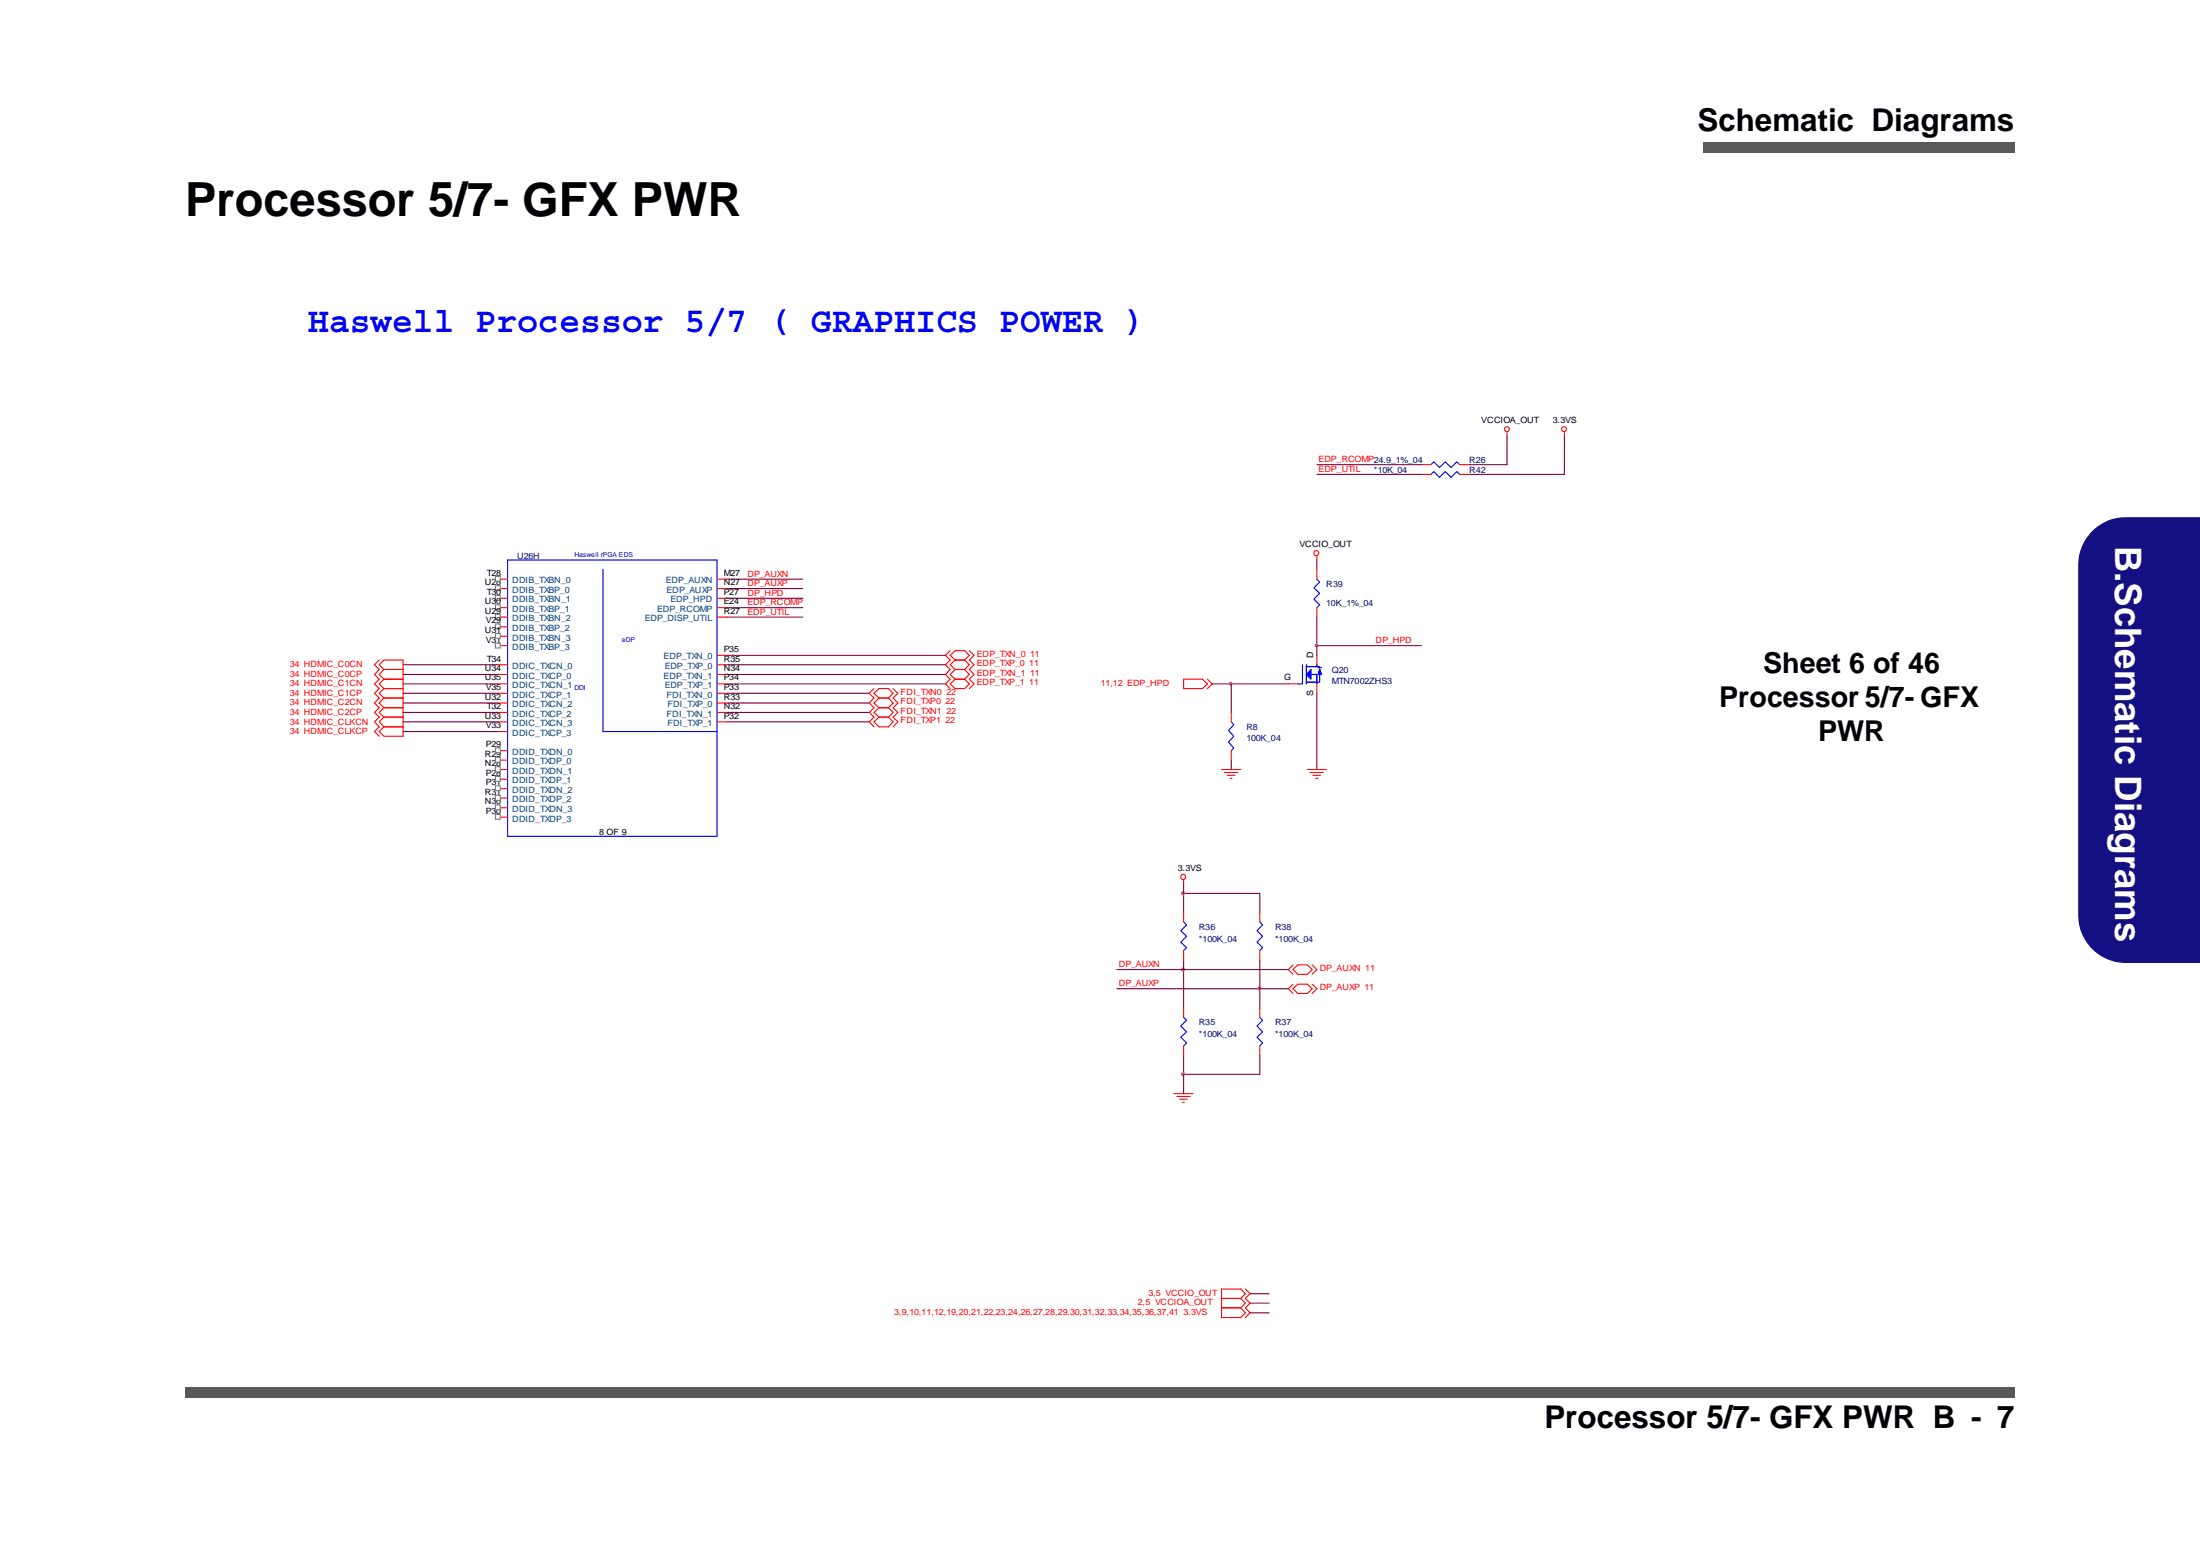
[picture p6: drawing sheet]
<svg xmlns="http://www.w3.org/2000/svg" width="297mm" height="210mm" viewBox="0 0 297 210" stroke-linecap="round" stroke-linejoin="round" font-family="sans-serif">
<g fill="#595959">
<path d="M230 19.2h42v1.4h-42z"/>
<path d="M25 187.2h247v1.4h-247z"/>
</g>
<path d="M282.3 72a6.2 6.2 0 0 1 4.7-2.1h10v60h-10a6.4 6.4 0 0 1-6.3-6.3v-47.3a6.4 6.4 0 0 1 1.6-4.3z" fill-rule="evenodd" fill="#140f83"/>
<g fill="#140f83">
<path d="M282.4 71.8a6.2 6.2 0 0 1 4.6-2h10v6.5v-6.3h-10h-.6l-1.2 .3-1.2 .4-1.4 1.1-1.1 1.5-.4 1.1-.2 .6-.1 1.3v47.3l.1 1.2 .6 1.7-.1 .1-.7-1.8-.1-1.2v-47.3a6.4 6.4 0 0 1 1.8-4.5z"/>
<path d="M297 76.3v53.7h-10a6.5 6.5 0 0 1-5.6-3.4l.1-.1 1.1 1.5 .9 .7 1.1 .6 1.2 .4 1.2 .1h10z"/>
</g>
<path d="M38.3 40.9h175.4v138.6h-175.4z" fill="#fff"/>
<g fill="none" stroke="#800040" stroke-width=".15">
<path d="M98.1 78.2h10.3M177.8 75.6v1.3M98.1 91h29.6M98.1 89.7h29.6M98.1 92.3h29.6M98.1 80.8h10.3M98.1 88.5h29.6M98.1 83.3h10.3M98.1 97.4h19.3M98.1 93.6h19.3M163.7 92.3h2.5M166.2 102.6v1.3"/>
<path d="M150.8 133.5h19.3M159.8 120.6v2.6M159.8 129.6v6.5M170.1 120.6v2.6M159.8 142.4v2.6h10.3v-2.6M168.8 175.9h2.6M168.8 177.2h2.6M168.8 174.6h2.6"/>
</g>
<g fill="none" stroke="#f00" stroke-width=".15">
<path d="M96.8 79.4h1.3M96.8 78.2h1.3M177.8 76.9v1.3M96.8 97.4h1.3M96.8 96.2h1.3M96.8 94.9h1.3M96.8 93.6h1.3M96.8 82h1.3M96.8 92.3h1.3M96.8 89.7h1.3M96.8 91h1.3M96.8 88.5h1.3"/>
<path d="M96.8 80.8h1.3M118 93l-.6 .6 .6 .6-.6 .7 .6 .6-.6 .7 .6 .6-.6 .6 .6 .7M118.7 94.2h1.3M118.7 95.5h1.3M118.7 96.8h1.3M118.7 94.2l-.7 .7 .7 .6M118.7 95.5l-.7 .7 .7 .6M118.7 96.8l-.7 .6 .7 .7h1.3l.6-.7-.6-.6M118.7 94.2l-.7-.6 .7-.6h1.3l.6 .6-.6 .6M120 94.2l.6 .7-.6 .6M120 95.5l.6 .7-.6 .6M120.6 93l.6 .6-.6 .6 .6 .7-.6 .6 .6 .7-.6 .6 .6 .6-.6 .7"/>
<path d="M128.3 87.8l-.6 .7 .6 .6-.6 .6 .6 .7-.6 .6 .6 .7-.6 .6 .6 .7M129 89.1h1.2M129 90.4h1.2M129 91.7h1.2M129 89.1l-.7-.6 .7-.7h1.2l.7 .7-.7 .6M129 89.1l-.7 .6 .7 .7M129 90.4l-.7 .6 .7 .7M129 91.7l-.7 .6 .7 .7h1.2l.7-.7-.7-.6M130.2 89.1l.7 .6-.7 .7M130.2 90.4l.7 .6-.7 .7M130.9 87.8l.6 .7-.6 .6 .6 .6-.6 .7 .6 .6-.6 .7 .6 .6-.6 .7M159.8 91.7h2.5l.7 .6-.7 .7h-2.5z"/>
<path d="M163 91.7l.7 .6-.7 .7M166.2 96.2v1.2M177.8 82v1.3M67.2 110.3h1.3M159.8 118.8v.5M166.2 101.3v1.3M159.8 128.3v1.3M159.8 123.2v1.2M159.8 136.1v1.2M170.1 128.3v1.3M170.1 123.2v1.2M170.1 136.1v1.2"/>
<path d="M174.6 133.5l.6-.6h1.3l.7 .6-.7 .6h-1.3zM174.6 130.9l.6-.7h1.3l.7 .7-.7 .6h-1.3zM174.6 132.9l-.7 .6 .7 .6M174.6 130.2l-.7 .7 .7 .6M177.2 132.9l.6 .6-.6 .6M177.2 130.2l.6 .7-.6 .6M158.5 147.6h2.6M158.9 148h1.8M159.3 148.4h1M159.7 148.8h.2M159.8 141.2v1.2M170.1 141.2v1.2"/>
<path d="M164.9 176.5h2.6M164.9 175.3h2.6M164.9 175.3v1.2M167.5 176.5l.6 .7-.6 .7h-2.6v-1.4M167.5 175.3l.6 .6-.6 .6M167.5 175.3l.6-.7-.6-.6h-2.6v1.3M168.1 174l.7 .6-.7 .7 .7 .6-.7 .6 .7 .7-.7 .7"/>
<circle cx="159.7" cy="118.4" r=".35"/>
</g>
<path d="M68.5 75.6h28.3v37.3h-28.3zM81.4 76.9v21.9h15.4M177.8 78.2l.4 .4-.8 .8 .8 .7-.8 .8 .8 .7-.4 .4M166.2 97.4l.4 .4-.7 .8 .7 .8-.7 .8 .7 .8-.4 .3M159.8 124.4l.4 .4-.8 .8 .8 .8-.8 .8 .8 .7-.4 .4M159.8 137.3l.4 .4-.8 .8 .8 .8-.8 .7 .8 .8-.4 .4M170.1 124.4l.4 .4-.8 .8 .8 .8-.8 .8 .8 .7-.4 .4M170.1 137.3l.4 .4-.8 .8 .8 .8-.8 .7 .8 .8-.4 .4" fill="none" stroke="#00f" stroke-width=".15"/>
<g fill="#f0f" stroke="#f0f" stroke-width=".15">
<circle cx="159.7" cy="130.9" r=".21"/>
<circle cx="159.7" cy="145" r=".21"/>
</g>
<path d="M66.9 109.9h.6v.7h-.6z" fill-rule="evenodd" fill="#fff" stroke="#808080" stroke-width=".15"/>
<path d="M67.2 109h1.3" fill="none" stroke="#f00" stroke-width=".15"/>
<path d="M66.9 108.7h.6v.6h-.6z" fill-rule="evenodd" fill="#fff" stroke="#808080" stroke-width=".15"/>
<path d="M67.2 107.7h1.3" fill="none" stroke="#f00" stroke-width=".15"/>
<path d="M66.9 107.3h.6v.7h-.6z" fill-rule="evenodd" fill="#fff" stroke="#808080" stroke-width=".15"/>
<path d="M67.2 106.5h1.3" fill="none" stroke="#f00" stroke-width=".15"/>
<path d="M66.9 106.1h.6v.6h-.6z" fill-rule="evenodd" fill="#fff" stroke="#808080" stroke-width=".15"/>
<path d="M67.2 105.2h1.3" fill="none" stroke="#f00" stroke-width=".15"/>
<path d="M66.9 104.8h.6v.7h-.6z" fill-rule="evenodd" fill="#fff" stroke="#808080" stroke-width=".15"/>
<path d="M67.2 103.9h1.3" fill="none" stroke="#f00" stroke-width=".15"/>
<path d="M66.9 103.5h.6v.7h-.6z" fill-rule="evenodd" fill="#fff" stroke="#808080" stroke-width=".15"/>
<path d="M67.2 102.6h1.3" fill="none" stroke="#f00" stroke-width=".15"/>
<path d="M66.9 102.2h.6v.7h-.6z" fill-rule="evenodd" fill="#fff" stroke="#808080" stroke-width=".15"/>
<path d="M67.2 101.3h1.3" fill="none" stroke="#f00" stroke-width=".15"/>
<path d="M66.9 101h.6v.6h-.6z" fill-rule="evenodd" fill="#fff" stroke="#808080" stroke-width=".15"/>
<path d="M67.2 98.8h1.3M67.2 93.6h1.3M67.2 92.3h1.3M67.2 91h1.3M67.2 89.7h1.3M67.2 87.2h1.3" fill="none" stroke="#f00" stroke-width=".15"/>
<path d="M66.9 86.8h.6v.7h-.6z" fill-rule="evenodd" fill="#fff" stroke="#808080" stroke-width=".15"/>
<path d="M67.2 79.4h1.3" fill="none" stroke="#f00" stroke-width=".15"/>
<path d="M66.9 79.1h.6v.6h-.6z" fill-rule="evenodd" fill="#fff" stroke="#808080" stroke-width=".15"/>
<path d="M67.2 78.2h1.3" fill="none" stroke="#f00" stroke-width=".15"/>
<path d="M66.9 77.8h.6v.7h-.6z" fill-rule="evenodd" fill="#fff" stroke="#808080" stroke-width=".15"/>
<path d="M67.2 94.9h1.3M67.2 96.2h1.3M67.2 97.4h1.3M67.2 80.8h1.3" fill="none" stroke="#f00" stroke-width=".15"/>
<path d="M66.9 80.4h.6v.6h-.6z" fill-rule="evenodd" fill="#fff" stroke="#808080" stroke-width=".15"/>
<path d="M67.2 82h1.3" fill="none" stroke="#f00" stroke-width=".15"/>
<path d="M66.9 81.6h.6v.7h-.6z" fill-rule="evenodd" fill="#fff" stroke="#808080" stroke-width=".15"/>
<path d="M67.2 83.3h1.3" fill="none" stroke="#f00" stroke-width=".15"/>
<path d="M66.9 82.9h.6v.7h-.6z" fill-rule="evenodd" fill="#fff" stroke="#808080" stroke-width=".15"/>
<path d="M67.2 84.6h1.3" fill="none" stroke="#f00" stroke-width=".15"/>
<path d="M66.9 84.2h.6v.7h-.6z" fill-rule="evenodd" fill="#fff" stroke="#808080" stroke-width=".15"/>
<path d="M67.2 85.9h1.3" fill="none" stroke="#f00" stroke-width=".15"/>
<path d="M66.9 85.5h.6v.7h-.6z" fill-rule="evenodd" fill="#fff" stroke="#808080" stroke-width=".15"/>
<g fill="none" stroke="#f00" stroke-width=".15">
<path d="M203.5 58.4v.5M211.2 58.4v.5M177.8 75.1v.5M191.9 62.7h1.3M191.9 64h1.3M197.1 62.7h1.3M197.1 64h1.3M51.2 89.1l-.6 .6 .6 .7-.6 .6 .6 .7-.6 .6 .6 .7-.6 .6 .6 .6-.6 .7 .6 .6-.6 .7 .6 .6-.6 .6 .6 .7-.6 .7 .6 .6M51.2 98.8l.6-.7h2.6v1.3h-2.6zM51.2 89.7l.6-.6h2.6v1.3h-2.6zM54.4 96.8h-2.6l-.6 .6 .6 .7h2.6M54.4 93h-2.6l-.6 .6 .6 .6h2.6"/>
<path d="M54.4 91.7h-2.6l-.6 .6 .6 .7h2.6M54.4 95.5h-2.6l-.6 .7 .6 .6h2.6M54.4 94.2h-2.6l-.6 .7 .6 .6h2.6M54.4 90.4h-2.6l-.6 .6 .6 .7h2.6M54.4 96.8v1.3M54.4 93v1.2M54.4 91.7v1.3M54.4 95.5v1.3M54.4 94.2v1.3M54.4 90.4v1.3M96.8 83.3h1.3M173.9 92.3h1.3"/>
<path d="M177.8 88.5v1.2M177.8 92.3v1.3M164.9 103.9h2.6M165.3 104.3h1.8M165.7 104.7h1M166.1 105.1h.2M176.5 103.9h2.6M176.9 104.3h1.8M177.2 104.7h1.1M177.7 105.1h.2"/>
<circle cx="203.5" cy="57.9" r=".33"/>
<circle cx="211.2" cy="57.9" r=".33"/>
<circle cx="177.7" cy="74.7" r=".34"/>
</g>
<g fill="none" stroke="#800040" stroke-width=".15">
<path d="M203.5 58.9v3.8h-5.1M211.2 58.9v5.1h-12.8M98.1 79.4h10.3M177.8 62.7h14.1M177.8 64h14.1M54.4 96.2h12.8M54.4 94.9h12.8M54.4 89.7h12.8M54.4 91h12.8M54.4 98.8h12.8M54.4 97.4h12.8M54.4 93.6h12.8"/>
<path d="M54.4 92.3h12.8M98.1 82h10.3M98.1 94.9h19.3M98.1 96.2h19.3M173.9 92.3h-7.7v3.9M177.8 83.3v3.9M177.8 87.2v1.3M177.8 93.6v10.3M177.8 87.2h14.1M159.8 119.3v1.3h10.3M150.8 130.9h23.1M170.1 133.5v2.6"/>
<path d="M170.1 129.6v3.9M170.1 133.5h3.8M159.8 145v2.6"/>
</g>
<g fill="#f0f" stroke="#f0f" stroke-width=".15">
<path d="M177.6 87h.3v.3h-.3z" fill-rule="evenodd"/>
<path d="M166 92.1h.3v.3h-.3z" fill-rule="evenodd"/>
<circle cx="159.7" cy="120.6" r=".21"/>
<circle cx="170" cy="133.4" r=".21"/>
</g>
<path d="M193.2 62.7l.4-.4 .8 .8 .7-.8 .8 .8 .8-.8 .4 .4M193.2 64l.4-.3 .8 .7 .7-.7 .8 .7 .8-.7 .4 .3M175.9 89.7v2.6h-.7M176.4 90h1.4v-.3v.3h-1.3M176.4 89.7v2.6M176.5 92.1h1.2M177 91h.8v1.3v-1.3h-.6M177.8 90h.4v.1M177.9 90.1h.5M178.2 91v1.1h-1.8" fill="none" stroke="#00f" stroke-width=".15"/>
<g fill="#00f" stroke="#00f" stroke-width=".15">
<path d="M177 90.4v1.3l-.6-.7z" fill-rule="evenodd"/>
<path d="M178.2 90.3l.2 .7h-.5z" fill-rule="evenodd"/>
</g>
<text font-size="6.3" x="25" y="29.1">Processor 5/7- GFX PWR</text>
<text font-size="4.9" fill="#fff" x="285.6" y="73.6" transform="rotate(90 285.6 73.6)">B.Schematic Diagrams</text>
<text font-size="4.8" fill="#00f" x="41.6" y="44.9">Haswell Processor 5/7 ( GRAPHICS POWER )</text>
<g font-size="4.2">
<text x="229.2" y="17.7">Schematic Diagrams</text>
<text x="208.5" y="192.7">Processor 5/7- GFX PWR B - 7</text>
</g>
<g font-size="3.9">
<text x="232.1" y="95.4">Processor 5/7- GFX</text>
<text x="238" y="90.8">Sheet 6 of 46</text>
<text x="245.5" y="100">PWR</text>
</g>
<g font-size="1.2">
<text x="200" y="57.1">VCCIOA_OUT</text>
<text x="209.7" y="57.1">3.3VS</text>
<text x="65.7" y="77.7">T28</text>
<text x="97.7" y="77.7">M27</text>
<text x="175.5" y="73.9">VCCIO_OUT</text>
<text x="65.5" y="79">U28</text>
<text x="65.5" y="81.6">U30</text>
<text x="65.5" y="82.9">U29</text>
<text x="65.7" y="80.3">T30</text>
<text x="97.7" y="82.9">R27</text>
<text x="97.7" y="81.6">E24</text>
<text x="97.7" y="79">N27</text>
<text x="97.7" y="80.3">P27</text>
<text x="65.5" y="85.4">U31</text>
<text x="65.6" y="86.7">V31</text>
<text x="65.6" y="84.1">V29</text>
<text x="65.7" y="89.3">T34</text>
<text x="97.7" y="88">P35</text>
<text x="97.7" y="89.3">R35</text>
<text x="177.3" y="88.9" transform="rotate(-90 177.3 88.9)">D</text>
<text x="65.5" y="91.9">U35</text>
<text x="65.5" y="90.6">U34</text>
<text x="65.5" y="94.4">U32</text>
<text x="65.6" y="93.2">V35</text>
<text x="65.7" y="95.7">T32</text>
<text x="97.7" y="94.4">R33</text>
<text x="97.7" y="90.6">N34</text>
<text x="97.7" y="91.9">P34</text>
<text x="97.7" y="95.7">N32</text>
<text x="97.7" y="93.2">P33</text>
<text x="173.4" y="91.9">G</text>
<text x="177.3" y="94" transform="rotate(-90 177.3 94)">S</text>
<text x="65.5" y="97">U33</text>
<text x="65.6" y="100.9">P29</text>
<text x="65.6" y="98.3">V33</text>
<text x="97.7" y="97">P32</text>
<text x="65.5" y="107.3">R31</text>
<text x="65.5" y="103.5">N28</text>
<text x="65.5" y="102.1">R29</text>
<text x="65.6" y="106">P31</text>
<text x="65.6" y="104.7">P28</text>
<text x="65.5" y="108.6">N30</text>
<text x="65.6" y="109.9">P30</text>
<text x="80.9" y="112.7">8 OF 9</text>
<text x="159" y="117.6">3.3VS</text>
</g>
<g font-size="1.2" fill="#f00">
<text x="178" y="62.4">EDP_RCOMP24.9_1%_04</text>
<text x="178" y="63.7">EDP_UTIL</text>
<text x="100.9" y="77.8">DP_AUXN</text>
<text x="100.9" y="83">EDP_UTIL</text>
<text x="100.9" y="80.4">DP_HPD</text>
<text x="100.9" y="79.1">DP_AUXP</text>
<text x="100.9" y="81.7">EDP_RCOMP</text>
<text x="131.9" y="88.6">EDP_TXN_0 11</text>
<text x="131.9" y="89.9">EDP_TXP_0 11</text>
<text x="185.7" y="86.8">DP_HPD</text>
<text x="39.1" y="93.9">34 HDMIC_C1CP</text>
<text x="39.1" y="92.6">34 HDMIC_C1CN</text>
<text x="39.1" y="95.2">34 HDMIC_C2CN</text>
<text x="39.1" y="90">34 HDMIC_C0CN</text>
<text x="39.1" y="91.4">34 HDMIC_C0CP</text>
<text x="121.6" y="95.1">FDI_TXP0 22</text>
<text x="121.6" y="93.8">FDI_TXN0 22</text>
<text x="131.9" y="91.2">EDP_TXN_1 11</text>
<text x="131.9" y="92.5">EDP_TXP_1 11</text>
<text x="148.6" y="92.6">11,12 EDP_HPD</text>
<text x="39.1" y="97.8">34 HDMIC_CLKCN</text>
<text x="39.1" y="96.5">34 HDMIC_C2CP</text>
<text x="39.1" y="99">34 HDMIC_CLKCP</text>
<text x="121.6" y="96.4">FDI_TXN1 22</text>
<text x="121.6" y="97.7">FDI_TXP1 22</text>
<text x="151" y="130.6">DP_AUXN</text>
<text x="178.2" y="131.1">DP_AUXN 11</text>
<text x="151" y="133.1">DP_AUXP</text>
<text x="178.2" y="133.6">DP_AUXP 11</text>
<text x="120.7" y="177.5">3,9,10,11,12,19,20,21,22,23,24,26,27,28,29,30,31,32,33,34,35,36,37,41</text>
<text x="153.6" y="176.2">2,5 VCCIOA_OUT</text>
<text x="155" y="174.9">3,5 VCCIO_OUT</text>
<text x="159.8" y="177.5">3.3VS</text>
</g>
<g font-size="1.2" fill="#000080">
<text x="185.5" y="63.8">*10K_04</text>
<text x="198.4" y="62.5">R26</text>
<text x="198.4" y="63.8">R42</text>
<text x="69.8" y="75.4">U26H</text>
<text x="179.1" y="79.3">R39</text>
<text x="179.1" y="81.8">10K_1%_04</text>
<text x="179.8" y="90.8">Q20</text>
<text x="179.8" y="92.4">MTN7002ZHS3</text>
<text x="168.3" y="98.5">R8</text>
<text x="168.3" y="100.1">100K_04</text>
<text x="161.9" y="125.5">R36</text>
<text x="172.1" y="125.5">R38</text>
<text x="161.9" y="127.1">*100K_04</text>
<text x="172.1" y="127.1">*100K_04</text>
<text x="161.9" y="138.4">R35</text>
<text x="161.9" y="140">*100K_04</text>
<text x="172.1" y="138.4">R37</text>
<text x="172.1" y="140">*100K_04</text>
</g>
<g font-size="1.2" fill="#004080">
<text x="69.2" y="80">DDIB_TXBP_0</text>
<text x="69.2" y="78.7">DDIB_TXBN_0</text>
<text x="69.2" y="81.3">DDIB_TXBN_1</text>
<text x="69.2" y="82.6">DDIB_TXBP_1</text>
<text x="69.2" y="83.9">DDIB_TXBN_2</text>
<text x="87.1" y="83.9">EDP_DISP_UTIL</text>
<text x="88.7" y="82.6">EDP_RCOMP</text>
<text x="89.9" y="78.7">EDP_AUXN</text>
<text x="90" y="80">EDP_AUXP</text>
<text x="90.5" y="81.3">EDP_HPD</text>
<text x="69.2" y="87.7">DDIB_TXBP_3</text>
<text x="69.2" y="85.2">DDIB_TXBP_2</text>
<text x="69.2" y="86.5">DDIB_TXBN_3</text>
<text x="89.6" y="89">EDP_TXN_0</text>
<text x="69.2" y="94.2">DDIC_TXCP_1</text>
<text x="69.2" y="92.9">DDIC_TXCN_1</text>
<text x="69.2" y="91.6">DDIC_TXCP_0</text>
<text x="69.2" y="90.3">DDIC_TXCN_0</text>
<text x="69.2" y="95.4">DDIC_TXCN_2</text>
<text x="89.6" y="91.6">EDP_TXN_1</text>
<text x="89.7" y="92.9">EDP_TXP_1</text>
<text x="89.7" y="90.3">EDP_TXP_0</text>
<text x="90" y="94.2">FDI_TXN_0</text>
<text x="90.1" y="95.4">FDI_TXP_0</text>
<text x="69.2" y="101.9">DDID_TXDN_0</text>
<text x="69.2" y="99.3">DDIC_TXCP_3</text>
<text x="69.2" y="96.8">DDIC_TXCP_2</text>
<text x="69.2" y="98">DDIC_TXCN_3</text>
<text x="90" y="96.8">FDI_TXN_1</text>
<text x="90.1" y="98">FDI_TXP_1</text>
<text x="69.2" y="107">DDID_TXDN_2</text>
<text x="69.2" y="105.7">DDID_TXDP_1</text>
<text x="69.2" y="104.5">DDID_TXDN_1</text>
<text x="69.2" y="103.2">DDID_TXDP_0</text>
<text x="69.2" y="110.9">DDID_TXDP_3</text>
<text x="69.2" y="109.6">DDID_TXDN_3</text>
<text x="69.2" y="108.3">DDID_TXDP_2</text>
</g>
<g font-size=".9" fill="#00f">
<text x="77.6" y="75.1">Haswell rPGA EDS</text>
<text x="83.9" y="86.7">eDP</text>
<text x="77.6" y="93.1">DDI</text>
</g>
</svg>
